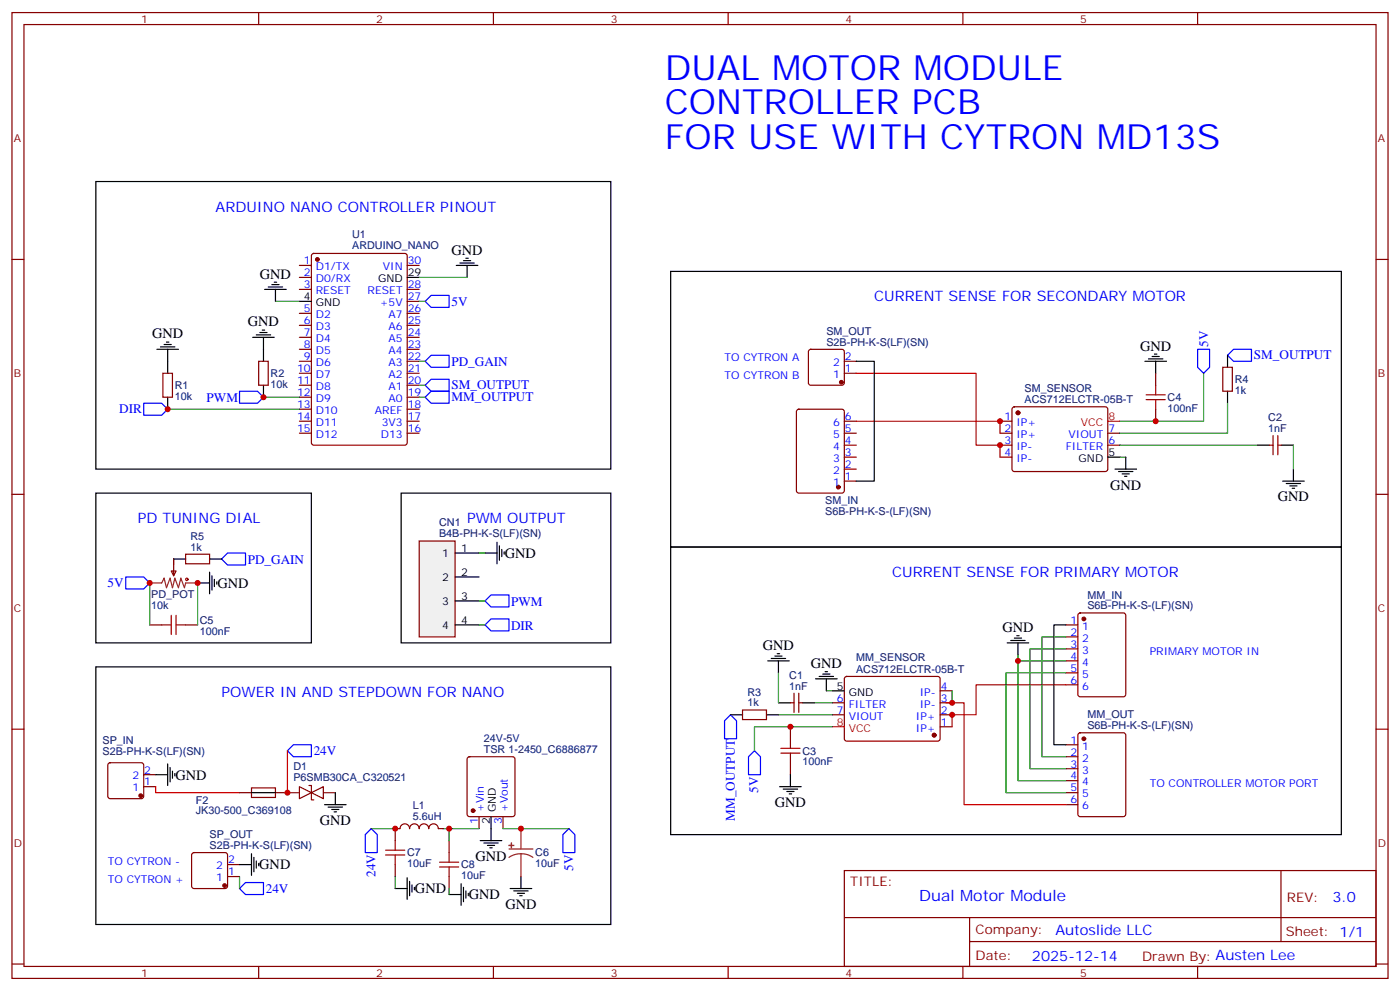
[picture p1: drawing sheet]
<svg xmlns="http://www.w3.org/2000/svg" width="412mm" height="292mm" viewBox="0 0 412 292" stroke-linecap="round" stroke-linejoin="round" font-family="sans-serif">
<g fill="none" stroke="#870000" stroke-width=".35">
<path d="M3.5 3.7h405.4v284.3h-405.4zM7.1 7.2h398.2v277.3h-398.2zM76.2 3.7v3.5M145.3 3.7v3.5M214.5 3.7v3.5M283.6 3.7v3.5M352.8 3.7v3.5M3.5 76.4h3.6M88.2 78.1h3.5M92 74.8l.4-.2h26.8l.7 .4v55.4l-.4 .6-27.1 .1-.6-.5-.1-55.3zM119.9 78.1h3.6M405.3 76.4h3.6"/>
<path d="M88.2 81.7h3.5M88.2 85.2h3.5M88.2 92.3h3.5M88.2 95.8h3.5M88.2 99.3h3.5M119.9 85.2h3.6M119.9 92.3h3.6M119.9 95.8h3.6M119.9 99.3h3.6M119.9 88.7h3.6M48 109.9h2.8v7h-2.8zM76.2 106.4h2.8v7h-2.8z"/>
<path d="M88.2 102.8h3.5M88.2 106.4h3.5M88.2 109.9h3.5M88.2 113.4h3.5M88.2 116.9h3.5M119.9 102.8h3.6M119.9 106.4h3.6M119.9 109.9h3.6M119.9 113.4h3.6M119.9 116.9h3.6M238.4 103l.4-.2h9.2l.5 .2 .2 .5v9.2l-.2 .5-.5 .2h-9.2l-.5-.2-.2-.5v-9.2zM248.7 106.4h3.5"/>
<path d="M248.7 109.9h3.5M298.3 120l.5-.2h27.1l.4 .7v17.9l-.7 .4h-27.1l-.4-.7v-17.6zM340.4 109.9v3.5M360.2 108.1h2.8v7.1h-2.8zM88.2 120.5h3.5M88.2 124h3.5M88.2 127.5h3.5M119.9 120.5h3.6M119.9 124h3.6M119.9 127.5h3.6M234.8 120.7l.5-.2h12.7l.7 .4v23.6l-.5 .6-12.9 .1-.6-.5-.1-23.5zM248.7 124h3.5"/>
<path d="M248.7 127.5h3.5M248.7 138.1h3.5M248.7 134.6h3.5M248.7 131.1h3.5M294.6 124h3.5M294.6 127.5h3.5M294.6 134.6h3.5M294.6 131.1h3.5M326.3 127.5h3.5M326.3 131.1h3.5M340.4 120.5v3.5M373.9 131.1h1.1"/>
<path d="M375 128.2v5.7M376.4 131.1h1.1M376.4 128.2v5.7M3.5 145.5h3.6M248.7 141.6h3.5M405.3 145.5h3.6M50.4 168.1h1.5l-.7 1.4zM51.2 164.6v4.9M54.7 163.2h7v2.8h-7zM44.1 184h3.5M54.7 184h3.5M248.9 199.3l.5-.2 27.1 .1 .4 .6v18l-.7 .4-27.1-.1-.4-.6v-17.7z"/>
<path d="M314 184h3.5M314 187.5h3.5M314 191h3.5M314 194.6h3.5M314 198.1h3.5M317.7 180.7l.5-.3h12.7l.7 .5v23.5l-.5 .7h-12.9l-.6-.4-.1-23.5zM3.5 214.7h3.6M218.7 209h7.1v2.8h-7.1zM232.8 206.9h1.1M232.8 214v3.5M233.9 204.1v5.6M235.3 206.9h1.1"/>
<path d="M235.3 204.1v5.6M245.2 210.4h3.5M245.2 206.9h3.5M276.9 214h3.6M276.9 210.4h3.6M276.9 206.9h3.6M276.9 203.4h3.6M314 201.6h3.5M314 219.3h3.5M317.7 215.9l.5-.2h12.7l.7 .5v23.5l-.5 .7h-12.9l-.6-.4-.1-23.6zM405.3 214.7h3.6M32 224.7l.5-.2h9.1l.5 .2 .2 .5v9.2l-.2 .5-.5 .2h-9.1l-.5-.2-.3-.5v-9.2z"/>
<path d="M42.3 231.6h3.6M42.3 228.1h3.6M70.6 233.4h3.5M81.1 233.4h3.6M88.2 231.6l3.5 1.8-3.5 1.7zM91 231.2h.7v4.3h.7M91.7 233.4l3.5-1.8v3.5zM137.8 223l.5-.2h12.7l.5 .2 .2 .5v16.2l-.2 .5-.5 .2h-12.7l-.5-.2-.2-.5v-16.2zM232.8 224.5v3.6M314 222.8h3.5M314 226.3h3.5M314 229.8h3.5"/>
<path d="M314 233.4h3.5M314 236.9h3.5M56.7 251.2l.4-.2h9.2l.5 .2 .2 .5v9.2l-.2 .5-.5 .2h-9.2l-.4-.2-.3-.5v-9.2zM67 258.1h3.6M67 254.5h3.6M116.4 254.5v3.6M117.8 243.9a1.41 1.41 0 0 1 1.4-1.4 1.41 1.41 0 0 1 1.4 1.5M117.8 243.9h-1.4v3.6M120.6 243.9a1.41 1.41 0 0 1 1.5-1.4 1.41 1.41 0 0 1 1.4 1.5M123.5 243.9a1.41 1.41 0 0 1 1.4-1.4 1.41 1.41 0 0 1 1.4 1.5M126.3 243.9a1.41 1.41 0 0 1 1.4-1.4 1.41 1.41 0 0 1 1.4 1.5l1.4-.1M132.3 247.5v3.5"/>
<path d="M132.3 258.1v3.5M141.1 240.4v3.5M148.2 240.4v3.5M248.7 256.3h156.6v28.2h-156.6zM377.3 256.3v20.9M248.7 270.1h156.5M285.6 277.2h119.6M285.6 270.1v14.2M3.5 283.8h3.6M76.2 284.5v3.5M145.3 284.5v3.5M214.5 284.5v3.5"/>
<path d="M283.6 284.5v3.5M352.8 284.5v3.5M405.3 283.8h3.6"/>
</g>
<g fill="#870000" stroke="#870000" stroke-width=".35">
<circle cx="93.5" cy="76.4" r=".53"/>
<circle cx="139.3" cy="238.7" r=".53"/>
<circle cx="246.9" cy="143.4" r=".53"/>
<circle cx="319.3" cy="182.2" r=".53"/>
<circle cx="319.3" cy="217.5" r=".53"/>
<circle cx="41.5" cy="234.2" r=".53"/>
<circle cx="66.1" cy="260.7" r=".53"/>
<circle cx="247.8" cy="112.5" r=".53"/>
<circle cx="275.2" cy="216.4" r=".53"/>
<circle cx="299.9" cy="121.5" r=".53"/>
</g>
<g fill="none" stroke="#000" stroke-width=".35">
<path d="M28.2 53.4h151.7v84.7h-151.7zM134.4 78.1h6.4M135.5 77.4h4.2M136.5 76.7h2.1M137.2 76h.7M137.6 78.1v3.6M197.6 79.9h197.5v81.1h-197.5zM74.4 99.3h6.4M75.5 98.6h4.2M76.6 97.9h2.1M77.3 97.2h.7M77.6 99.3v7.1"/>
<path d="M78 85.2h6.3M79 84.5h4.3M80.1 83.8h2.1M80.8 83.1h.7M81.1 85.2v3.5M88.2 88.7h3.5M119.9 81.7h3.6M46.2 102.8h6.4M47.3 102.1h4.2M48.3 101.4h2.1M49 100.7h.7M49.4 102.8v7.1"/>
<path d="M49.4 116.9v3.6M77.6 113.4v3.5M252.2 106.4h5.3v35.2h-5.3M337.3 106.4h6.3M338.3 105.7h4.2M339.4 105h2.1M340.1 104.2h.7M340.4 106.4v3.5M361.6 104.6v3.5M361.6 115.2v3.5M326.3 134.6h3.5M328.4 138.1h6.4"/>
<path d="M329.5 138.8h4.2M330.6 139.5h2.1M331.6 134.6v3.5M370.4 131.1h3.5M377.5 131.1h3.5M381 138.1v3.5M28.2 145.2h63.5v44.1h-63.5zM118.2 145.2h61.7v44.1h-61.7zM146.4 159.6v6.4M331.3 140.2h.7M377.8 141.6h6.4M378.9 142.3h4.2"/>
<path d="M379.9 143.1h2.2M380.6 143.8h.8M51.2 164.6h3.5M58.2 171.6h3.5M61.7 168.5v6.3M61.7 164.6h3.6M62.4 169.5v4.2M63.1 170.6v2.1M63.9 171.3v.7M142.9 162.8h3.5M147.1 160.7v4.2M147.8 161.7v2.2"/>
<path d="M148.5 162.5v.7M197.6 161h197.5v84.7h-197.5zM28.2 196.3h151.7v75.9h-151.7zM226.1 194.6h6.4M227.2 193.9h4.2M228.2 193.1h2.2M229 192.4h.7M229.3 194.6v3.5M240.2 199.8h6.4M241.3 199.1h4.2M242.4 198.4h2.1M243.1 197.7h.7"/>
<path d="M243.4 199.8v3.6M314 184h-3.6v35.3h3.6M215.2 210.4h3.5M225.8 210.4h3.5M229.3 206.9h3.5M236.4 206.9h3.5M245.2 203.4h3.5M45.9 228.1h3.5M49.4 224.9v6.3M50.1 226v4.2M50.8 227v2.1M51.5 227.7v.7"/>
<path d="M74.1 233.4h7M95.6 236.9h6.4M96.7 237.6h4.2M97.7 238.3h2.1M98.4 239h.7M98.8 233.4v3.5M229.7 231.6h6.3M230.7 232.3h4.2M231.8 233h2.1M232.5 233.7h.7M232.8 228.1v3.5M70.6 254.5h3.5"/>
<path d="M74.1 251.4v6.3M74.8 252.4v4.2M75.5 253.5v2.1M76.2 254.2v.7M119.9 258.4v6.4M120.6 259.5v4.2M141.5 247.5h6.3M142.5 248.2h4.3M143.6 248.9h2.1M144.3 249.6h.7M144.6 240.4v7.1M153.5 258.1v3.5"/>
<path d="M116.4 261.6h3.5M121.4 260.5v2.1M122.1 261.2v.7M132.3 263.3h3.5M135.8 260.2v6.3M136.5 261.2v4.3M137.2 262.3v2.1M137.9 263v.7M150.3 261.6h6.3M151.3 262.3h4.3M152.4 263h2.1M153.1 263.7h.7"/>
</g>
<g fill="none" stroke="#00f" stroke-width=".35">
<path d="M127 87h5.3v3.5h-5.3l-1.8-1.8zM42.3 118.7h5.3l1.8 1.8-1.8 1.7h-5.3zM70.6 115.2h5.2l1.8 1.7-1.8 1.8h-5.2zM125.2 116.9l1.8-1.7h5.3v3.5h-5.3zM125.2 113.4l1.8-1.7h5.3v3.5h-5.3zM125.2 106.4l1.8-1.8h5.3v3.5h-5.3zM352.8 102.8h3.5v5.3l-1.8 1.8-1.7-1.8zM361.6 104.6l1.8-1.8h5.3v3.6h-5.3zM37 169.9h5.3l1.8 1.7-1.8 1.8h-5.3zM65.3 164.6l1.7-1.8h5.3v3.5h-5.3zM144.6 175.2h5.3v3.5h-5.3l-1.7-1.8zM142.9 184l1.7-1.8h5.3v3.5h-5.3z"/>
<path d="M215.2 210.4l1.8 1.8v5.3h-3.6v-5.3zM84.7 221l1.7-1.7h5.3v3.5h-5.3zM220.5 222.8l1.7-1.8 1.8 1.8v5.3h-3.5zM109.4 243.9l1.7 1.8v5.3h-3.5v-5.3zM167.6 243.9l1.7 1.8v5.3h-3.5v-5.3zM70.6 261.6l1.7-1.8h5.3v3.5h-5.3z"/>
</g>
<g fill="none" stroke="#008700" stroke-width=".35">
<path d="M81.1 88.7h7.1M123.5 88.7h1.7M123.5 81.7h14.1M77.6 116.9h10.6M123.5 116.9h1.7M123.5 113.4h1.7M123.5 106.4h1.7M354.5 109.9v14.1h-24.7M361.6 118.7v8.8h-31.8M49.4 120.5h38.8M329.8 131.1h40.6M329.8 134.6h1.8"/>
<path d="M381 131.1v7M44.1 171.6v12.4M58.2 171.6v12.4M229.3 198.1v8.8M314 187.5h-7.1v35.3h7.1M314 191h-10.6v35.3h10.6M314 194.6h-14.1v35.2h14.1M314 198.1h-17.7v35.3h17.7M229.3 210.4h15.9M239.9 206.9h5.3M243.4 203.4h1.8M245.2 214h-23v7"/>
<path d="M280.5 203.4v3.5M70.6 258.1v3.5M109.4 243.9h7M116.4 258.1v3.5M130.5 243.9h1.8M141.1 243.9h-8.8v3.6M148.2 243.9h19.4M132.3 261.6v1.7"/>
</g>
<path d="M252.2 109.9h35.3v21.2h7.1v3.5M252.2 124h42.4v3.5M326.3 124h3.5M245.2 214h3.5M278.7 206.9h5.3v30h30M314 201.6h-26.5v8.8h-7v3.6M45.9 231.6v1.8h24.7M84.7 221v12.4" fill="none" stroke="#f00" stroke-width=".35"/>
<path d="M44.1 171.6h3.5l.7-1.4 .7 2.8 1.1-2.8 .7 2.8 .7-2.8 1.1 2.8 .7-2.8 1 2.8 .4-1.4h3.5M84.7 233.4h3.5M95.2 233.4h3.6M149.9 249.9h7.1M153.5 251.4l-1.9 .2-1.7 .8M153.5 251.4l1.8 .2 1.7 .8M153.5 243.9v6M153.5 251.4v6.7" fill="none" stroke="#8c2424" stroke-width=".35"/>
<g fill="none" stroke="#a10000" stroke-width=".35">
<path d="M337.6 117.7h5.7M337.6 116.2h5.7M340.4 113.4v2.8M340.4 117.7v2.8M47.6 184h2.8M50.4 181.2v5.6M51.9 181.2v5.6M51.9 184h2.8M232.8 217.5v2.8M74.1 232h7v2.8h-7zM230 221.7h5.7M230 220.3h5.7"/>
<path d="M232.8 221.7v2.8M113.6 251.7h5.6M113.6 250.3h5.6M116.4 247.5v2.8M116.4 251.7v2.8M129.5 255.2h5.6M129.5 253.8h5.6M132.3 251v2.8M132.3 255.2v2.9"/>
<circle cx="55" cy="170.6" r=".35"/>
</g>
<g fill="#8c2424" stroke="#8c2424" stroke-width=".35">
<path d="M150.6 248.2l.1 1.4z"/>
<path d="M149.9 248.9h1.4z"/>
</g>
<path d="M123.5 159.3h10.6v28.2h-10.6z" fill="#f0f0f0" stroke="#870000" stroke-width=".35"/>
<path d="M134.1 162.8h7M134.1 169.9h7M134.1 176.9h7M134.1 184h7M296.7 189.3h6.3M297.7 188.6h4.3M298.8 187.9h2.1M299.5 187.1h.7M299.9 189.3v3.5" fill="none" stroke="#000" stroke-width=".35"/>
<path d="M141.1 176.9h1.8M141.1 162.8h1.8M141.1 184h1.8M299.9 192.8v1.8" fill="none" stroke="#008700" stroke-width=".35"/>
<g fill="#c00">
<circle cx="280.5" cy="206.9" r=".88"/>
<circle cx="49.4" cy="120.5" r=".88"/>
<circle cx="77.6" cy="116.9" r=".88"/>
<circle cx="232.8" cy="214" r=".88"/>
<circle cx="340.4" cy="124" r=".88"/>
<circle cx="294.6" cy="131.1" r=".88"/>
<circle cx="132.3" cy="243.9" r=".88"/>
<circle cx="44.1" cy="171.6" r=".88"/>
<circle cx="58.2" cy="171.6" r=".88"/>
<circle cx="153.5" cy="243.9" r=".88"/>
<circle cx="280.5" cy="210.4" r=".88"/>
<circle cx="294.6" cy="124" r=".88"/>
<circle cx="116.4" cy="243.9" r=".88"/>
<circle cx="84.7" cy="233.4" r=".88"/>
<circle cx="299.9" cy="194.6" r=".88"/>
</g>
<g font-size="10.2" fill="#00f">
<text x="195.8" y="23.5">DUAL MOTOR MODULE</text>
<text x="195.8" y="33.7">CONTROLLER PCB</text>
<text x="195.8" y="43.9">FOR USE WITH CYTRON MD13S</text>
</g>
<text font-size="4.6" fill="#00f" x="270.8" y="265.3">Dual Motor Module</text>
<g font-size="4.2" fill="#00f">
<text x="63.5" y="62.3">ARDUINO NANO CONTROLLER PINOUT</text>
<text x="257.5" y="88.7">CURRENT SENSE FOR SECONDARY MOTOR</text>
<text x="40.6" y="154">PD TUNING DIAL</text>
<text x="137.6" y="154">PWM OUTPUT</text>
<text x="262.8" y="169.9">CURRENT SENSE FOR PRIMARY MOTOR</text>
<text x="65.3" y="205.1">POWER IN AND STEPDOWN FOR NANO</text>
<text x="392.5" y="265.6">3.0</text>
<text x="310.9" y="275.1">Autoslide LLC</text>
<text x="304" y="282.9">2025-12-14</text>
</g>
<g font-size="4.2">
<text x="133" y="75">GND</text>
<text x="76.6" y="82">GND</text>
<text x="44.8" y="99.6">GND</text>
<text x="73" y="96.1">GND</text>
<text x="335.8" y="103.2">GND</text>
<text x="327" y="144.1">GND</text>
<text x="376.4" y="147.6">GND</text>
<text x="148.7" y="164.2">GND</text>
<text x="64" y="173.1">GND</text>
<text x="224.7" y="191.3">GND</text>
<text x="295.3" y="186">GND</text>
<text x="238.8" y="196.7">GND</text>
<text x="51.7" y="229.5">GND</text>
<text x="228.2" y="237.7">GND</text>
<text x="94.2" y="243">GND</text>
<text x="76.4" y="256">GND</text>
<text x="140.1" y="253.6">GND</text>
<text x="122.2" y="263">GND</text>
<text x="138.1" y="264.8">GND</text>
<text x="148.9" y="267.7">GND</text>
</g>
<g font-size="3.9" fill="#00f">
<text x="133" y="90.1">5V</text>
<text x="133" y="107.7">PD_GAIN</text>
<text x="355.9" y="102.2" transform="rotate(-90 355.9 102.2)">5V</text>
<text x="369.4" y="105.8">SM_OUTPUT</text>
<text x="60.9" y="118.2">PWM</text>
<text x="133" y="118.1">MM_OUTPUT</text>
<text x="133" y="114.6">SM_OUTPUT</text>
<text x="35.1" y="121.7">DIR</text>
<text x="73" y="165.9">PD_GAIN</text>
<text x="31.7" y="172.7">5V</text>
<text x="150.6" y="178.3">PWM</text>
<text x="150.5" y="185.3">DIR</text>
<text x="92.4" y="222.4">24V</text>
<text x="223.4" y="233.5" transform="rotate(-90 223.4 233.5)">5V</text>
<text x="216.5" y="241.6" transform="rotate(-90 216.5 241.6)">MM_OUTPUT</text>
<text x="168.8" y="256.3" transform="rotate(-90 168.8 256.3)">5V</text>
<text x="78.3" y="262.9">24V</text>
<text x="110.6" y="258.2" transform="rotate(-90 110.6 258.2)">24V</text>
</g>
<g font-size="3.9" fill="#800">
<text x="250.5" y="260.9">TITLE:</text>
<text x="379.1" y="265.6">REV:</text>
<text x="287.4" y="275.1">Company:</text>
<text x="378.7" y="275.7">Sheet: 1/1</text>
<text x="287.4" y="282.8">Date:</text>
<text x="336.4" y="282.8">Drawn By: Austen Lee</text>
</g>
<g font-size="3.2" fill="#800">
<text x="41.6" y="6.7">1</text>
<text x="110.8" y="6.7">2</text>
<text x="179.9" y="6.7">3</text>
<text x="249.1" y="6.7">4</text>
<text x="318.2" y="6.7">5</text>
<text x="4.1" y="41.8">A</text>
<text x="405.9" y="41.8">A</text>
<text x="4.1" y="110.9">B</text>
<text x="405.9" y="110.9">B</text>
<text x="4.1" y="180.1">C</text>
<text x="405.9" y="180.1">C</text>
<text x="4.1" y="249.2">D</text>
<text x="405.9" y="249.2">D</text>
<text x="41.6" y="287.5">1</text>
<text x="110.8" y="287.5">2</text>
<text x="179.9" y="287.5">3</text>
<text x="249.1" y="287.5">4</text>
<text x="318.2" y="287.5">5</text>
</g>
<g font-size="3.2" fill="#000080">
<text x="103.7" y="70.2">U1</text>
<text x="103.7" y="73.4">ARDUINO_NANO</text>
<text x="243.4" y="101.8">S2B-PH-K-S(LF)(SN)</text>
<text x="243.4" y="98.6">SM_OUT</text>
<text x="79.7" y="111.1">R2</text>
<text x="363.7" y="112.8">R4</text>
<text x="51.5" y="117.7">10k</text>
<text x="51.5" y="114.6">R1</text>
<text x="79.7" y="114.2">10k</text>
<text x="301.8" y="118.7">ACS712ELCTR-05B-T</text>
<text x="301.8" y="115.4">SM_SENSOR</text>
<text x="344" y="118.1">C4</text>
<text x="363.7" y="116">1k</text>
<text x="344" y="121.2">100nF</text>
<text x="373.6" y="124">C2</text>
<text x="373.6" y="127.2">1nF</text>
<text x="243.1" y="148.5">SM_IN</text>
<text x="129.3" y="154.9">CN1</text>
<text x="243.1" y="151.6">S6B-PH-K-S-(LF)(SN)</text>
<text x="56.1" y="159">R5</text>
<text x="129.3" y="158">B4B-PH-K-S(LF)(SN)</text>
<text x="56.1" y="162.1">1k</text>
<text x="44.6" y="179.2">10k</text>
<text x="44.6" y="176">PD_POT</text>
<text x="320.3" y="179.4">S6B-PH-K-S-(LF)(SN)</text>
<text x="320.3" y="176.2">MM_IN</text>
<text x="58.8" y="183.6">C5</text>
<text x="58.8" y="186.9">100nF</text>
<text x="252.2" y="194.7">MM_SENSOR</text>
<text x="232.5" y="203">1nF</text>
<text x="232.5" y="199.8">C1</text>
<text x="252.2" y="198.1">ACS712ELCTR-05B-T</text>
<text x="220.1" y="208">1k</text>
<text x="220.1" y="204.8">R3</text>
<text x="320.3" y="214.7">S6B-PH-K-S-(LF)(SN)</text>
<text x="320.3" y="211.5">MM_OUT</text>
<text x="30.2" y="219">SP_IN</text>
<text x="142.5" y="221.7">TSR 1-2450_C6886877</text>
<text x="142.5" y="218.5">24V-5V</text>
<text x="30.2" y="222.2">S2B-PH-K-S(LF)(SN)</text>
<text x="86.4" y="226.7">D1</text>
<text x="236.4" y="225.3">100nF</text>
<text x="236.4" y="222.2">C3</text>
<text x="86.4" y="229.8">P6SMB30CA_C320521</text>
<text x="57.7" y="239.8">JK30-500_C369108</text>
<text x="57.7" y="236.6">F2</text>
<text x="121.6" y="238.3">L1</text>
<text x="121.6" y="241.5">5.6uH</text>
<text x="61.8" y="249.9">S2B-PH-K-S(LF)(SN)</text>
<text x="61.8" y="246.8">SP_OUT</text>
<text x="119.9" y="255.3">10uF</text>
<text x="119.9" y="252.1">C7</text>
<text x="135.8" y="255.6">C8</text>
<text x="157.7" y="255.3">10uF</text>
<text x="157.7" y="252.1">C6</text>
<text x="135.8" y="258.9">10uF</text>
</g>
<g font-size="3.2" fill="#00f">
<text x="89.5" y="77.8">1</text>
<text x="120.1" y="77.8">30</text>
<text x="89.5" y="81.3">2</text>
<text x="93" y="79.6">D1/TX</text>
<text x="93" y="83.1">D0/RX</text>
<text x="112.8" y="79.6">VIN</text>
<text x="89.5" y="84.8">3</text>
<text x="93" y="86.6">RESET</text>
<text x="108.3" y="86.6">RESET</text>
<text x="120.1" y="88.4">27</text>
<text x="120.1" y="84.8">28</text>
<text x="89.5" y="91.9">5</text>
<text x="89.5" y="95.4">6</text>
<text x="93" y="93.7">D2</text>
<text x="111.9" y="90.1">+5V</text>
<text x="114.5" y="93.7">A7</text>
<text x="120.1" y="95.4">25</text>
<text x="120.1" y="91.9">26</text>
<text x="89.5" y="99">7</text>
<text x="93" y="97.2">D3</text>
<text x="93" y="100.7">D4</text>
<text x="114.5" y="100.7">A5</text>
<text x="114.5" y="97.2">A6</text>
<text x="120.1" y="99">24</text>
<text x="89.5" y="102.5">8</text>
<text x="89.5" y="106">9</text>
<text x="93" y="104.2">D5</text>
<text x="93" y="107.8">D6</text>
<text x="114.5" y="107.8">A3</text>
<text x="114.5" y="104.2">A4</text>
<text x="120.1" y="106">22</text>
<text x="120.1" y="102.5">23</text>
<text x="213.4" y="106.4">TO CYTRON A</text>
<text x="245.4" y="107.8">2</text>
<text x="248.9" y="106">2</text>
<text x="87.5" y="109.5">10</text>
<text x="87.5" y="113.1">11</text>
<text x="93" y="111.3">D7</text>
<text x="114.5" y="111.3">A2</text>
<text x="120.1" y="113.1">20</text>
<text x="120.1" y="109.5">21</text>
<text x="213.4" y="111.7">TO CYTRON B</text>
<text x="245.4" y="111.3">1</text>
<text x="248.9" y="109.5">1</text>
<text x="87.5" y="116.6">12</text>
<text x="93" y="114.8">D8</text>
<text x="93" y="118.4">D9</text>
<text x="114.5" y="118.4">A0</text>
<text x="114.5" y="114.8">A1</text>
<text x="120.1" y="116.6">19</text>
<text x="87.5" y="120.1">13</text>
<text x="87.5" y="123.6">14</text>
<text x="93" y="121.9">D10</text>
<text x="93" y="125.4">D11</text>
<text x="110.4" y="121.9">AREF</text>
<text x="112.4" y="125.4">3V3</text>
<text x="120.1" y="123.6">17</text>
<text x="120.1" y="120.1">18</text>
<text x="245.4" y="125.4">6</text>
<text x="248.9" y="123.6">6</text>
<text x="295.9" y="123.6">1</text>
<text x="299.4" y="125.4">IP+</text>
<text x="87.5" y="127.2">15</text>
<text x="93" y="128.9">D12</text>
<text x="112.2" y="128.9">D13</text>
<text x="120.1" y="127.2">16</text>
<text x="245.4" y="128.9">5</text>
<text x="248.9" y="130.7">4</text>
<text x="248.9" y="127.2">5</text>
<text x="295.9" y="127.2">2</text>
<text x="295.9" y="130.7">3</text>
<text x="299.4" y="128.9">IP+</text>
<text x="314.7" y="128.9">VIOUT</text>
<text x="326.5" y="130.7">6</text>
<text x="326.5" y="127.2">7</text>
<text x="245.4" y="136">3</text>
<text x="245.4" y="132.5">4</text>
<text x="248.9" y="137.8">2</text>
<text x="248.9" y="134.2">3</text>
<text x="295.9" y="134.2">4</text>
<text x="299.4" y="132.5">IP-</text>
<text x="299.4" y="136">IP-</text>
<text x="313.9" y="132.5">FILTER</text>
<text x="245.4" y="143.1">1</text>
<text x="245.4" y="139.5">2</text>
<text x="248.9" y="141.3">1</text>
<text x="315.3" y="183.6">1</text>
<text x="318.8" y="185.4">1</text>
<text x="315.3" y="187.1">2</text>
<text x="315.3" y="190.7">3</text>
<text x="318.8" y="188.9">2</text>
<text x="315.3" y="194.2">4</text>
<text x="315.3" y="197.7">5</text>
<text x="318.8" y="192.4">3</text>
<text x="318.8" y="196">4</text>
<text x="338.7" y="192.8">PRIMARY MOTOR IN</text>
<text x="277.1" y="203">4</text>
<text x="315.3" y="201.3">6</text>
<text x="318.8" y="199.5">5</text>
<text x="318.8" y="203">6</text>
<text x="246.5" y="206.6">6</text>
<text x="250" y="208.3">FILTER</text>
<text x="270.9" y="208.3">IP-</text>
<text x="270.9" y="204.8">IP-</text>
<text x="277.1" y="206.6">3</text>
<text x="246.5" y="210.1">7</text>
<text x="250" y="211.8">VIOUT</text>
<text x="269.8" y="215.4">IP+</text>
<text x="269.8" y="211.8">IP+</text>
<text x="277.1" y="213.6">1</text>
<text x="277.1" y="210.1">2</text>
<text x="315.3" y="218.9">1</text>
<text x="318.8" y="220.7">1</text>
<text x="42.5" y="227.7">2</text>
<text x="315.3" y="222.4">2</text>
<text x="315.3" y="226">3</text>
<text x="318.8" y="224.2">2</text>
<text x="318.8" y="227.7">3</text>
<text x="39" y="233">1</text>
<text x="39" y="229.5">2</text>
<text x="42.5" y="231.2">1</text>
<text x="315.3" y="229.5">4</text>
<text x="315.3" y="233">5</text>
<text x="318.8" y="231.2">4</text>
<text x="338.7" y="231.6">TO CONTROLLER MOTOR PORT</text>
<text x="142.5" y="239.1" transform="rotate(-90 142.5 239.1)">+Vin</text>
<text x="149.6" y="239.1" transform="rotate(-90 149.6 239.1)">+Vout</text>
<text x="315.3" y="236.5">6</text>
<text x="318.8" y="234.8">5</text>
<text x="318.8" y="238.3">6</text>
<text x="140.8" y="242.6" transform="rotate(-90 140.8 242.6)">1</text>
<text x="147.8" y="242.6" transform="rotate(-90 147.8 242.6)">3</text>
<text x="31.7" y="254.5">TO CYTRON -</text>
<text x="63.7" y="255.9">2</text>
<text x="67.2" y="257.7">1</text>
<text x="67.2" y="254.2">2</text>
<text x="31.7" y="259.8">TO CYTRON +</text>
<text x="63.7" y="259.5">1</text>
</g>
<g font-size="3.2">
<text x="111.4" y="83.1">GND</text>
<text x="120.1" y="81.3">29</text>
<text x="89.5" y="88.4">4</text>
<text x="93" y="90.1">GND</text>
<text x="317.7" y="136">GND</text>
<text x="326.5" y="134.2">5</text>
<text x="130.3" y="163.9">1</text>
<text x="135.8" y="162.5">1</text>
<text x="130.3" y="170.9">2</text>
<text x="135.8" y="169.5">2</text>
<text x="130.3" y="178">3</text>
<text x="135.8" y="176.6">3</text>
<text x="130.3" y="185">4</text>
<text x="135.8" y="183.6">4</text>
<text x="246.5" y="203">5</text>
<text x="250" y="204.8">GND</text>
<text x="146" y="239.1" transform="rotate(-90 146 239.1)">GND</text>
<text x="144.3" y="242.6" transform="rotate(-90 144.3 242.6)">2</text>
</g>
<g font-size="3.2" fill="#f00">
<text x="318.4" y="125.4">VCC</text>
<text x="326.5" y="123.6">8</text>
<text x="246.5" y="213.6">8</text>
<text x="250" y="215.4">VCC</text>
</g>
</svg>
